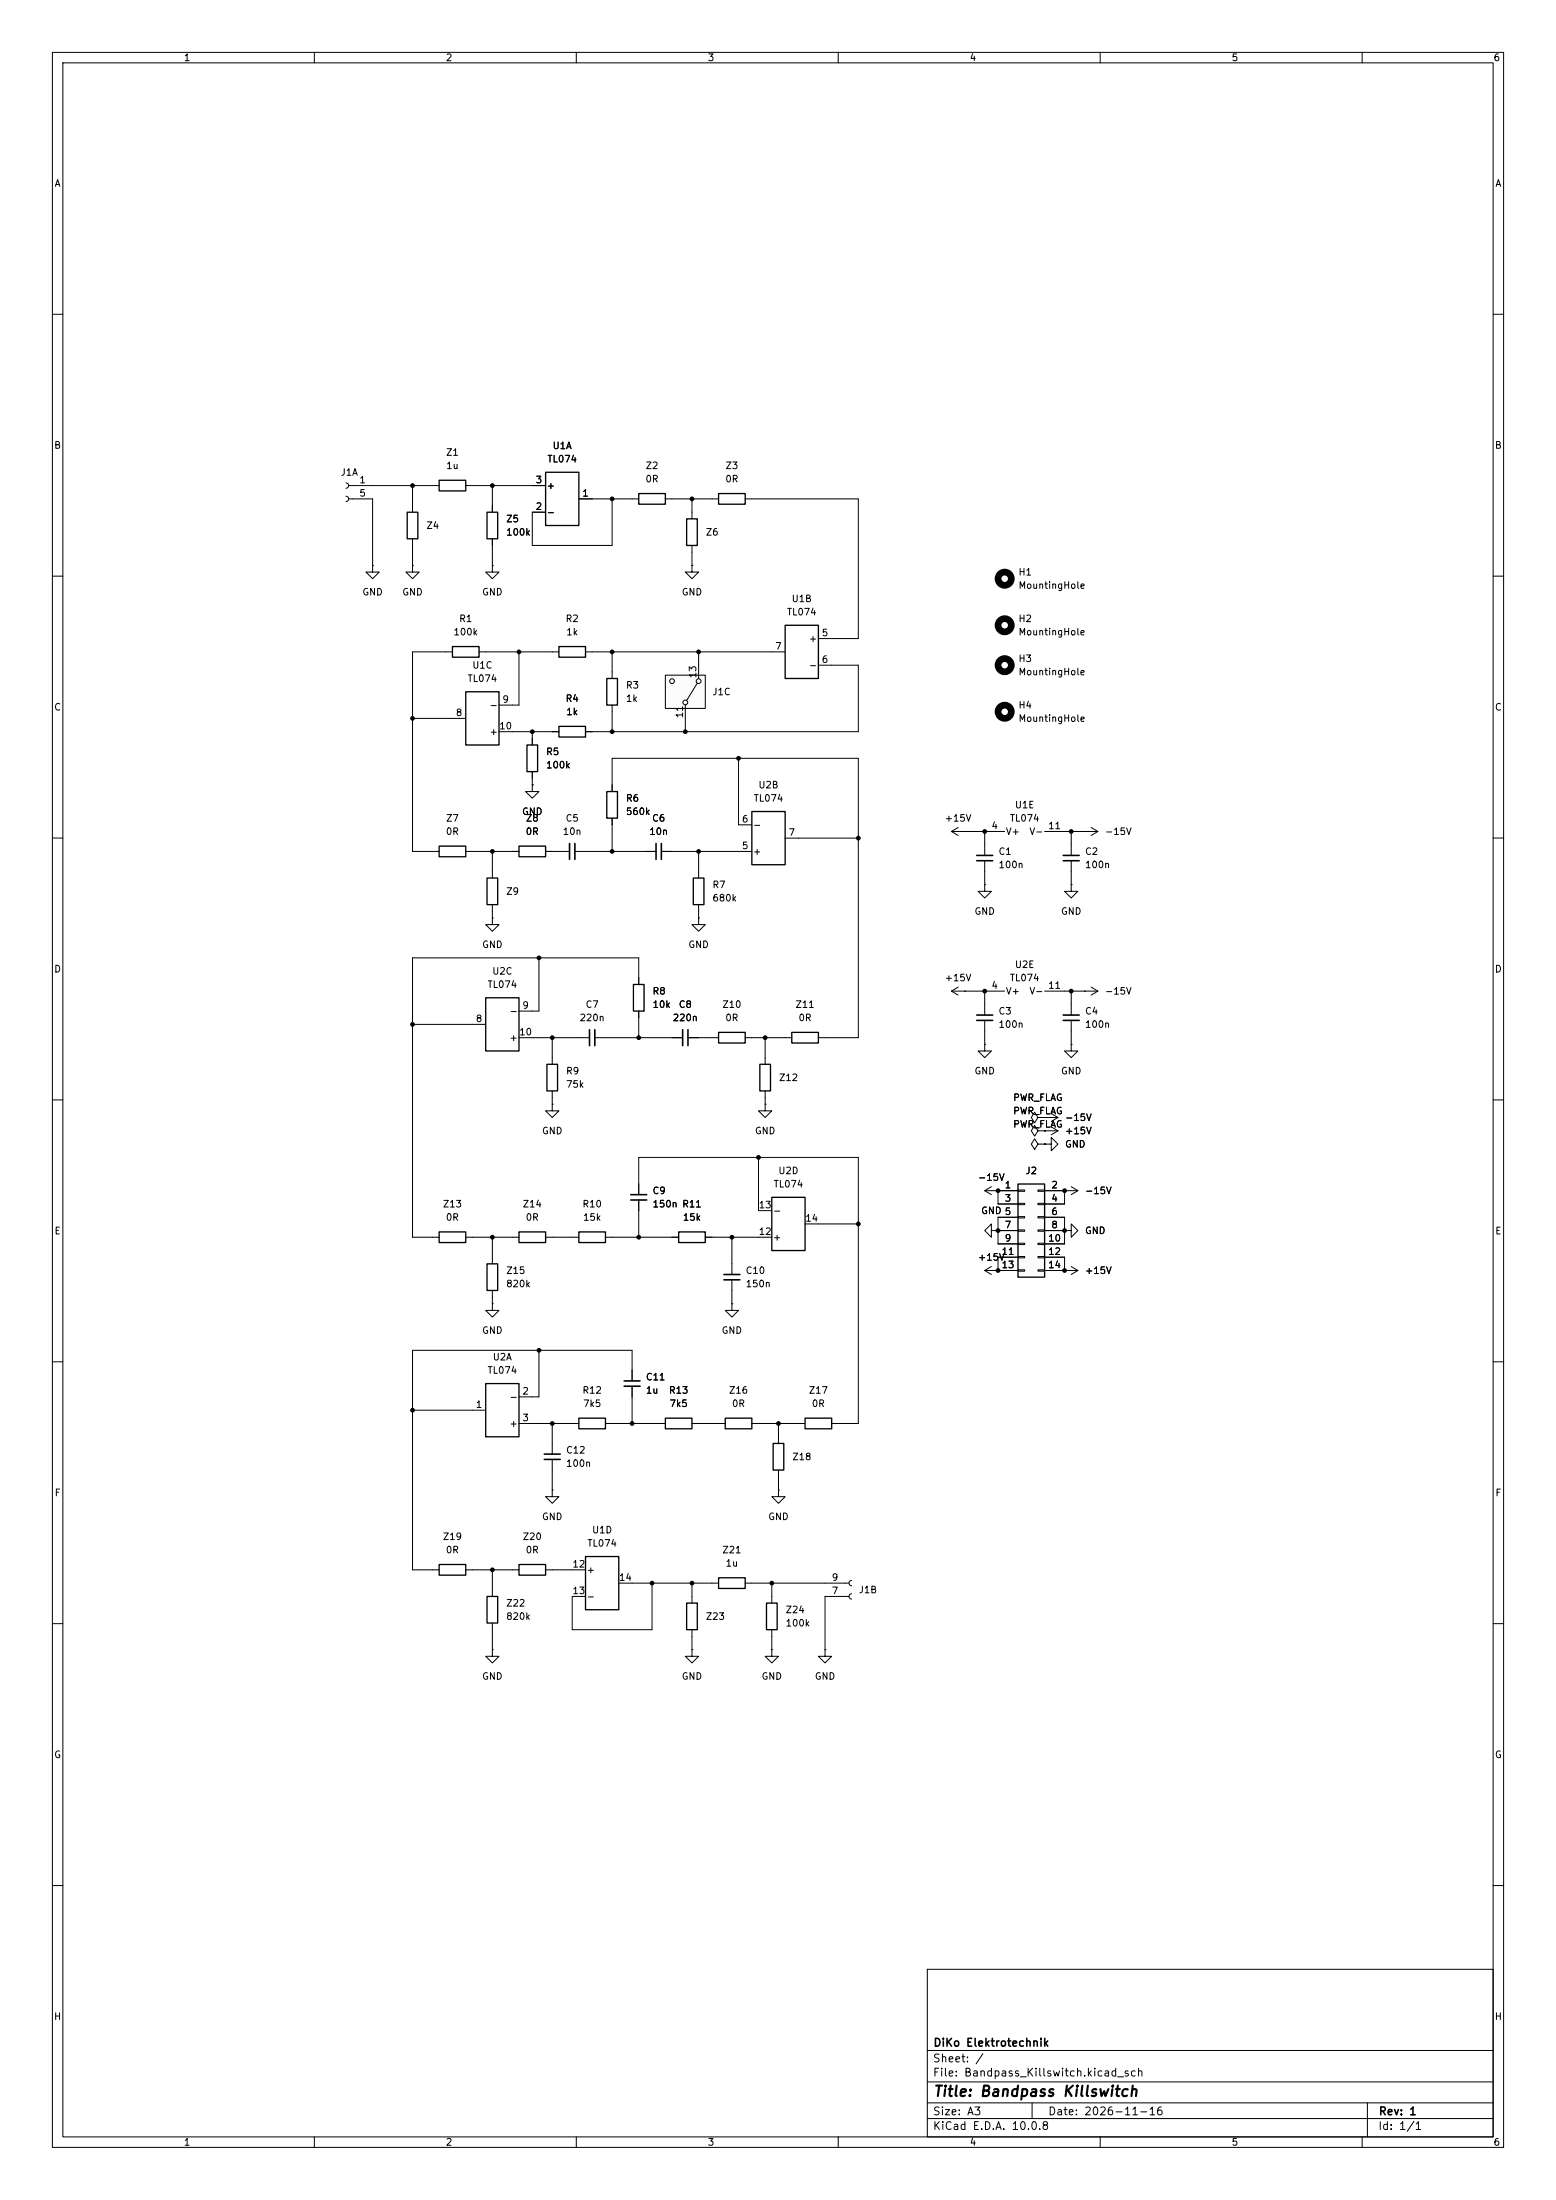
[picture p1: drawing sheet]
<svg xmlns="http://www.w3.org/2000/svg" width="210mm" height="297mm" viewBox="0 0 210 297" stroke-linecap="round" stroke-linejoin="round" font-family="sans-serif">
<g fill="none" stroke="#000" stroke-width=".13">
<path d="M7.1 7.1h195.8v282.8h-195.8zM8.5 8.5h193v280h-193zM42.4 7.1v1.4M77.8 7.1v1.4M113.1 7.1v1.4M148.5 7.1v1.4M183.8 7.1v1.4M7.1 42.4h1.4M201.5 42.4h1.4M7.1 77.8h1.4M93.4 76.3v.9h-.9l.9 .9 .9-.9h-.9M93.4 76.3h.1"/>
<path d="M93.4 69.1v.9M93.4 73.6v.9M201.5 77.8h1.4M71.8 99.7v.9M74.5 98.8h.9M79 98.8h.9M104.2 88h1.8M110.5 86.2h1.8M110.5 89.8h1.8M7.1 113.1h1.4M58.4 114.9h.9M62.9 114.9h.9"/>
<path d="M66.5 117.6v.9M69.1 114.9h.9M71.8 106v.9h-.9l.9 .9 .9-.9h-.9M71.8 106h.1M71.8 104.2v.9M73.6 114.9h.9M82.6 106v.9M82.6 110.5v.9M87.1 114.9h1.4M89.3 114.9h1.4M94.3 117.6v.9M99.7 114.9h1.8"/>
<path d="M99.7 111.4h1.8M106 113.1h1.8M128.4 112.3l.9 .5M128.4 112.3h1.8M129.3 111.7l-.9 .6M130.2 112.3h.1M132.9 119.4v.9h-.9l.9 .9 .9-.9h-.9M132.9 119.4h.1M132.9 114v1.5M132.9 116.2v1.4M132.9 112.3h2.7M141 112.3h2.7"/>
<path d="M201.5 113.1h1.4M66.5 123.9v.9h-.9l.9 .9 .9-.9h-.9M66.5 123.9h.1M66.5 122.1v.9M86.2 132v.9M86.2 136.5v.9M94.3 123.9v.9h-.9l.9 .9 .9-.9h-.9M94.3 123.9h.1M94.3 122.1v.9M132.9 133.8h2.7M141 133.8h2.7M146.4 133.8h.1"/>
<path d="M146.4 133.8h1.8M147.3 133.3l.9 .5M148.2 133.8l-.9 .5M7.1 148.5h1.4M78.1 140.1h1.5M80.3 140.1h1.4M201.5 148.5h1.4M7.1 183.8h1.4M74.5 194.9v1.4M74.5 197v1.5M77.2 192.2h.9M81.7 192.2h.9"/>
<path d="M88.9 192.2h.9M93.4 192.2h.9M97 192.2h.9M101.5 192.2h.9M105.1 194v.9M105.1 198.5v.9M107.8 192.2h.9M112.3 192.2h.8M201.5 183.8h1.4M7.1 219.2h1.4M58.4 211.9h.9M62.9 211.9h.9"/>
<path d="M66.5 214.6v.9M66.5 219.1v.9M69.1 211.9h.9M73.6 211.9h.9M74.5 201.2v.9h-.9l.9 .8 .9-.8h-.9M74.5 201.2h.1M77.2 215.5h1.8M77.2 211.9h1.8M83.5 213.7h1.8M93.4 215.5v.9M96.1 213.7h.9M100.6 213.7h.9"/>
<path d="M104.2 215.5v.9M105.1 201.2v.9h-.9l.9 .8 .9-.8h-.9M105.1 201.2h.1M111.4 213.7h3.2M111.4 215.5h3.2M114.9 213.4l-.2 .1-.1 .2 .1 .3 .2 .1M114.9 215.2l-.2 .1-.1 .2 .1 .3 .2 .1M201.5 219.2h1.4M66.5 222.7v.9h-.9l.9 .9 .9-.9h-.9M66.5 222.7h.1M93.4 222.7v.9h-.9l.9 .9 .9-.9h-.9M93.4 222.7h.1"/>
<path d="M93.4 220v.9M104.2 222.7v.9h-.9l.9 .9 .9-.9h-.9M104.2 222.7h.1M104.2 220v.9M111.4 222.7v.9h-.9l.9 .9 .9-.9h-.9M111.4 222.7h.1M7.1 254.6h1.4M201.5 254.6h1.4M125.2 265.9h76.3v22.6h-76.3zM125.2 276.8h76.3M42.4 288.5v1.4M77.8 288.5v1.4"/>
<path d="M113.1 288.5v1.4M125.2 286h76.3M125.2 283.9h76.3M125.2 281.1h76.3M139.3 283.9v2.1M148.5 288.5v1.4M183.8 288.5v1.4M184.6 283.9v4.6"/>
</g>
<g fill="none" stroke="#000" stroke-width=".18">
<path d="M92.7 70h1.4v3.6h-1.4zM75.4 98.1h3.6v1.4h-3.6zM106 84.4h4.5v7.2h-4.5zM59.3 114.2h3.6v1.5h-3.6zM65.7 118.5h1.5v3.6h-1.5zM70 114.2h3.6v1.5h-3.6zM71.1 100.6h1.5v3.6h-1.5zM81.9 106.9h1.4v3.6h-1.4zM93.6 118.5h1.4v3.6h-1.4zM101.5 109.6h4.5v7.1h-4.5zM85.5 132.9h1.4v3.6h-1.4zM78.1 191.5h3.6v1.4h-3.6z"/>
<path d="M89.8 191.5h3.6v1.4h-3.6zM97.9 191.5h3.6v1.4h-3.6zM104.3 194.9h1.5v3.6h-1.5zM108.7 191.5h3.6v1.4h-3.6zM59.3 211.2h3.6v1.4h-3.6zM65.7 215.5h1.5v3.6h-1.5zM70 211.2h3.6v1.4h-3.6zM79 210.1h4.5v7.2h-4.5zM92.7 216.4h1.4v3.6h-1.4zM97 213h3.6v1.4h-3.6zM103.5 216.4h1.4v3.6h-1.4z"/>
</g>
<path d="M88.5 113.9v2.1M89.3 113.9v2.1M131.8 116.2h2.2M131.8 115.5h2.2M79.6 139v2.2M80.3 139v2.2M73.5 197h2.1M73.5 196.3h2.1" fill="none" stroke="#000" stroke-width=".22"/>
<path d="M89.8 91.1h5.4v4.5h-5.4z" fill="#fcfcfc"/>
<g fill="none" stroke="#000" stroke-width=".13">
<path d="M46.7 65.2l.3 .1 .1 .3-.1 .2-.3 .1M46.7 67l.3 .1 .1 .3-.1 .2-.3 .1M47.1 67.4h3.2M47.1 65.6h3.2M50.3 76.3v.9h-.9l.9 .9 .9-.9h-.9M50.3 76.3h.1M55.7 76.3v.9h-.9l.9 .9 .9-.9h-.9M55.7 76.3h.1M55.7 68.2v.9M55.7 72.7v.9M58.4 65.6h.9M62.9 65.6h.9"/>
<path d="M66.5 76.3v.9h-.9l.9 .9 .9-.9h-.9M66.5 76.3h.1M66.5 68.2v.9M66.5 72.7v.9M71.8 65.6h1.8M71.8 69.1h1.8M78.1 67.4h1.8M85.3 67.4h.9M89.8 67.4h.9M96.1 67.4h.9M100.6 67.4h.9M60.2 88h.9"/>
<path d="M61.1 97h1.8M64.7 88h.9M67.4 95.2h1.7M67.4 98.8h1.7M74.5 88h.9M79 88h.9M82.6 90.7v.9M82.6 95.2v.9M89.8 91.1h5.4v4.5h-5.4zM92.5 95.2v1.8M94.1 92.2l-1.4 2.4M94.3 89.8v1.8"/>
<path d="M75.4 114.9h1.5M77.6 114.9h1.4M144.6 119.4v.9h-.9l.9 .9 .9-.9h-.9M144.6 119.4h.1M144.6 114v1.5M144.6 116.2v1.4M146.4 112.3h.1M146.4 112.3h1.8M147.3 111.7l.9 .6M148.2 112.3l-.9 .5M63.8 138.3h1.8M70 136.5h1.8"/>
<path d="M128.4 133.8l.9 .5M128.4 133.8h1.8M129.3 133.3l-.9 .5M130.2 133.8h.1M132.9 135.6v1.4M132.9 137.8v1.4M144.6 135.6v1.4M144.6 137.8v1.4M70 140.1h1.8M74.5 149.1v.9h-.9l.9 .9 .9-.9h-.9M74.5 149.1h.1M74.5 142.8v.9"/>
<path d="M74.5 147.3v.9M86.2 159.8v1.5M90.7 140.1h1.4M92.9 140.1h1.4M96.1 140.1h.9M100.6 140.1h.9M103.3 149.1v.9h-.9l.9 .9 .9-.9h-.9M103.3 149.1h.1M103.3 142.8v.9M103.3 147.3v.9M132.9 141v.9h-.9l.9 .9 .9-.9h-.9M132.9 141h.1"/>
<path d="M140.1 150.9l-.5-.8-.4 .8 .4 .7 .5-.7h.9M140.1 154.5l-.5-.8-.4 .8 .4 .7 .5-.7h.9M140.1 152.7l-.5-.8-.4 .8 .4 .7 .5-.7h.9M141 150.9h.1M141 154.5h.1M141 154.5h.9v.9l.9-.9-.9-.9v.9M141 152.7h.1M141 150.9h1.8M141 152.7h1.8M141.9 150.3l.9 .6M141.9 152.1l.9 .6M142.8 150.9l-.9 .5"/>
<path d="M142.8 152.7l-.9 .5M58.4 167h.9M62.9 167h.9M66.5 176v.9h-.9l.9 .9 .9-.9h-.9M66.5 176h.1M66.5 169.7v.9M66.5 174.2v.9M69.1 167h.9M73.6 167h.9M77.2 167h.9M81.7 167h.9M86.2 162v1.4"/>
<path d="M90.7 167h.9M95.2 167h.9M98.8 176v.9h-.9l.9 .9 .9-.9h-.9M98.8 176h.1M98.8 170.6v1.5M98.8 172.8v1.4M102.4 167h1.8M102.4 163.4h1.8M108.7 165.2h1.8M132.9 160.7l.9 .6M132.9 160.7h1.8M133.8 166.1v-.9l-.9 .9 .9 .9v-.9h.9"/>
<path d="M133.8 160.2l-.9 .5M134.7 166.1h.1M134.7 160.7h.1M143.7 171.5h.1M143.7 166.1h.9v.9l.9-.9-.9-.9v.9M143.7 166.1h.1M143.7 160.7h.1M143.7 160.7h1.8M143.7 171.5h1.8M144.6 171l.9 .5M144.6 160.2l.9 .5M145.5 171.5l-.9 .6"/>
<path d="M145.5 160.7l-.9 .6M63.8 190.4h1.8M70 188.6h1.8M70 192.2h1.8M85.3 185v1.4M85.3 187.1v1.5"/>
<circle cx="90.7" cy="92" r=".32"/>
<circle cx="92.5" cy="94.8" r=".32"/>
<circle cx="94.3" cy="92" r=".32"/>
</g>
<g fill="none" stroke="#000" stroke-width=".18">
<path d="M55 69.1h1.4v3.6h-1.4zM59.3 64.8h3.6v1.5h-3.6zM65.7 69.1h1.5v3.6h-1.5zM73.6 63.8h4.5v7.1h-4.5zM86.2 66.6h3.6v1.5h-3.6zM97 66.6h3.6v1.5h-3.6zM61.1 87.3h3.6v1.4h-3.6zM62.9 93.4h4.5v7.2h-4.5zM75.4 87.3h3.6v1.4h-3.6zM81.9 91.6h1.4v3.6h-1.4zM65.6 134.7h4.4v7.2h-4.4zM97 139.4h3.6v1.4h-3.6z"/>
<path d="M73.8 143.7h1.5v3.6h-1.5zM102.6 143.7h1.4v3.6h-1.4zM59.3 166.3h3.6v1.4h-3.6zM65.7 170.6h1.5v3.6h-1.5zM70 166.3h3.6v1.4h-3.6zM78.1 166.3h3.6v1.4h-3.6zM91.6 166.3h3.6v1.4h-3.6zM104.2 161.6h4.5v7.2h-4.5zM65.6 186.8h4.4v7.2h-4.4z"/>
</g>
<g fill="none" stroke="#000" stroke-width=".22">
<path d="M76.9 113.9v2.1M77.6 113.9v2.1M143.5 116.2h2.2M143.5 115.5h2.2M92.1 139v2.2M92.9 139v2.2M131.8 137.8h2.2M131.8 137h2.2M143.5 137.8h2.2M143.5 137h2.2M85.1 162h2.2M85.1 161.3h2.2"/>
<path d="M97.7 172.8h2.2M97.7 172.1h2.2M84.2 187.1h2.2M84.2 186.4h2.2"/>
</g>
<g fill="none" stroke="#000" stroke-width=".9">
<circle cx="135.6" cy="78.1" r=".9"/>
<circle cx="135.6" cy="96.1" r=".9"/>
<circle cx="135.6" cy="84.4" r=".9"/>
<circle cx="135.6" cy="89.8" r=".9"/>
</g>
<path d="M137.4 159.8h3.6v12.6h-3.6z" fill="#fcfcfc"/>
<path d="M106.9 139.4h3.6v1.4h-3.6zM137.4 159.8h3.6v12.6h-3.6z" fill="none" stroke="#000" stroke-width=".18"/>
<g fill="none" stroke="#000" stroke-width=".13">
<path d="M50.3 65.6h8.1M50.3 67.4v8.9M55.7 65.6v2.6M55.7 73.6v2.7M63.8 65.6h9.8M66.5 65.6v3.5M66.5 72.7v3.6M78.1 67.4h7.2M82.6 67.4v6.2h-10.8v-4.5h1.8M90.7 67.4h5.4M93.4 67.4v1.7M93.4 74.5v1.8"/>
<path d="M101.5 67.4h14.3v18.8h-3.5M55.7 97h5.4M60.2 88h-4.5v26.9h2.7M65.6 88h8.9M69.1 98.8h6.3M70 88v7.2h-.9M71.8 98.8v1.8M79.9 88h24.3M82.6 88v2.7M82.6 96.1v2.7M92.5 97v1.8M94.3 88v1.8"/>
<path d="M112.3 89.8h3.5v9h-36.8M63.8 114.9h6.2M66.5 114.9v2.7M71.8 106h.1M71.8 104.2v1.8M73.6 114.9h1.8M79 114.9h9.5M82.6 106.9v-4.5h33.2v37.7h-5.3M82.6 110.5v4.4M89.3 114.9h10.4M94.3 114.9v2.7M99.7 102.4v9"/>
<path d="M107.8 113.1h8M130.2 112.3h2.7v1.7M132.9 117.6v1.8M143.7 112.3h2.7M144.6 112.3v1.7M144.6 117.6v1.8M55.7 138.3h8.1M66.5 123v.9M72.7 129.3v7.2h-.9M86.2 132.9v-3.6h-30.5v37.7h2.7M86.2 136.5v3.6M94.3 123v.9"/>
<path d="M130.2 133.8h2.7v1.8M132.9 139.2v1.8M143.7 133.8h2.7M144.6 133.8v1.8M144.6 139.2v1.8M71.8 140.1h6.3M74.5 140.1v2.7M74.5 148.2v.9M81.7 140.1h10.4M92.9 140.1h3.2M101.5 140.1h5.4M102.4 156.3v7.1"/>
<path d="M103.3 140.1v2.7M103.3 148.2v.9M141 150.9h.1M141 154.5h.1M141 152.7h.1M144.6 141v.9h-.9l.9 .9 .9-.9h-.9M144.6 141h.1M63.8 167h5.3M66.5 167v2.7M66.5 175.1v.9M74.5 167h2.7M82.6 167h9"/>
<path d="M86.2 161.3v-5h29.6v35.9h-2.7M86.2 162v5M95.2 167h7.2M98.8 167v3.6M98.8 174.2v1.8M110.5 165.2h5.3M132.9 171.5h4.5M132.9 171.5l.9 .6M133.8 171l-.9 .5M134.7 171.5h.1M134.7 160.7h.1M134.7 166.1h.1"/>
<path d="M134.7 160.7h2.7M134.7 160.7v1.8h2.7M134.7 166.1h2.7M137.4 164.3h-2.7v3.6h2.7M137.4 169.7h-2.7v1.8M137.4 160.7h.9v.1h-.9zM137.4 162.4h.9v.2h-.9zM137.4 164.2h.9v.2h-.9zM137.4 166h.9v.2h-.9zM137.4 167.8h.9v.2h-.9zM137.4 169.6h.9v.2h-.9zM137.4 171.4h.9v.2h-.9z"/>
<path d="M140.1 160.7h.9v.1h-.9zM140.1 162.4h.9v.2h-.9zM140.1 164.2h.9v.2h-.9zM140.1 166h.9v.2h-.9zM140.1 167.8h.9v.2h-.9zM140.1 169.6h.9v.2h-.9zM140.1 171.4h.9v.2h-.9zM141 160.7h2.7M141 164.3h2.7v3.6h-2.7M141 166.1h2.7M141 169.7h2.7v1.8M141 171.5h2.7"/>
<path d="M143.7 160.7h.1M143.7 166.1h.1M143.7 171.5h.1M143.7 160.7v1.8h-2.7M55.7 190.4h8.1M71.8 192.2h5.4M72.7 182.3v6.3h-.9M74.5 192.2v2.7M74.5 198.5v2.7M82.6 192.2h7.2M85.3 186.4v-4.1h-29.6v29.6h2.7M85.3 187.1v5.1"/>
<path d="M93.4 192.2h3.6M102.4 192.2h5.4M105.1 192.2v1.8M105.1 199.4v1.8M63.8 211.9h5.3M66.5 211.9v2.7M74.5 211.9h2.7M85.3 213.7h10.8M88 213.7v6.3h-10.8v-4.5M93.4 213.7v1.8M101.5 213.7h9.9M104.2 213.7v1.8"/>
<path d="M111.4 215.5v7.2M66.5 220v2.7M93.4 220.9v1.8M104.2 220.9v1.8"/>
</g>
<g fill="#000">
<circle cx="55.7" cy="65.6" r=".32"/>
<circle cx="66.5" cy="65.6" r=".32"/>
<circle cx="82.6" cy="67.4" r=".32"/>
<circle cx="93.4" cy="67.4" r=".32"/>
<circle cx="55.7" cy="97" r=".32"/>
<circle cx="70" cy="88" r=".32"/>
<circle cx="71.8" cy="98.8" r=".32"/>
<circle cx="82.6" cy="98.8" r=".32"/>
<circle cx="82.6" cy="88" r=".32"/>
<circle cx="92.5" cy="98.8" r=".32"/>
<circle cx="94.3" cy="88" r=".32"/>
<circle cx="66.5" cy="114.9" r=".32"/>
<circle cx="82.6" cy="114.9" r=".32"/>
<circle cx="94.3" cy="114.9" r=".32"/>
<circle cx="99.7" cy="102.4" r=".32"/>
<circle cx="115.8" cy="113.1" r=".32"/>
<circle cx="132.9" cy="112.3" r=".32"/>
<circle cx="144.6" cy="112.3" r=".32"/>
<circle cx="55.7" cy="138.3" r=".32"/>
<circle cx="72.7" cy="129.3" r=".32"/>
<circle cx="132.9" cy="133.8" r=".32"/>
<circle cx="144.6" cy="133.8" r=".32"/>
<circle cx="74.5" cy="140.1" r=".32"/>
<circle cx="86.2" cy="140.1" r=".32"/>
<circle cx="102.4" cy="156.3" r=".32"/>
<circle cx="103.3" cy="140.1" r=".32"/>
<circle cx="66.5" cy="167" r=".32"/>
<circle cx="86.2" cy="167" r=".32"/>
<circle cx="98.8" cy="167" r=".32"/>
<circle cx="115.8" cy="165.2" r=".32"/>
<circle cx="134.7" cy="160.7" r=".32"/>
<circle cx="134.7" cy="171.5" r=".32"/>
<circle cx="134.7" cy="166.1" r=".32"/>
<circle cx="143.7" cy="160.7" r=".32"/>
<circle cx="143.7" cy="171.5" r=".32"/>
<circle cx="143.7" cy="166.1" r=".32"/>
<circle cx="55.7" cy="190.4" r=".32"/>
<circle cx="72.7" cy="182.3" r=".32"/>
<circle cx="74.5" cy="192.2" r=".32"/>
<circle cx="85.3" cy="192.2" r=".32"/>
<circle cx="105.1" cy="192.2" r=".32"/>
<circle cx="66.5" cy="211.9" r=".32"/>
<circle cx="88" cy="213.7" r=".32"/>
<circle cx="93.4" cy="213.7" r=".32"/>
<circle cx="104.2" cy="213.7" r=".32"/>
</g>
<text font-size="1.4" x="125.8" y="283.4">Title: Bandpass Killswitch</text>
<g font-size="1.1">
<text x="125.8" y="280.6">File: Bandpass_Killswitch.kicad_sch</text>
<text x="125.8" y="278.7">Sheet: /</text>
<text x="125.9" y="276.6">DiKo Elektrotechnik</text>
<text x="125.8" y="287.8">KiCad E.D.A. 10.0.8</text>
<text x="125.8" y="285.8">Size: A3</text>
<text x="141.4" y="285.8">Date: 2026-11-16</text>
<text x="185.9" y="287.8">Id: 1/1</text>
<text x="186" y="285.8">Rev: 1</text>
</g>
<g font-size=".9">
<text x="24.7" y="8.5">1</text>
<text x="60.1" y="8.5">2</text>
<text x="95.4" y="8.5">3</text>
<text x="130.8" y="8.5">4</text>
<text x="166.1" y="8.5">5</text>
<text x="201.5" y="8.5">6</text>
<text x="7.3" y="25.4">A</text>
<text x="201.7" y="25.4">A</text>
<text x="7.2" y="60.8">B</text>
<text x="45.9" y="64.4">J1A</text>
<text x="48.4" y="65.5">1</text>
<text x="60.1" y="61.7">Z1</text>
<text x="60.1" y="63.5">1u</text>
<text x="72.2" y="65.5">3</text>
<text x="73.8" y="62.6">TL074</text>
<text x="74.5" y="60.8">U1A</text>
<text x="87" y="65.3">0R</text>
<text x="87.1" y="63.5">Z2</text>
<text x="97.8" y="65.3">0R</text>
<text x="97.8" y="63.5">Z3</text>
<text x="201.7" y="60.8">B</text>
<text x="48.4" y="67.3">5</text>
<text x="57.5" y="71.6">Z4</text>
<text x="68.2" y="70.7">Z5</text>
<text x="72.2" y="69.1">2</text>
<text x="73.7" y="69.8">-</text>
<text x="73.7" y="66.2">+</text>
<text x="78.5" y="67.3">1</text>
<text x="68.2" y="72.5">100k</text>
<text x="95.2" y="72.5">Z6</text>
<text x="137.4" y="77.9">H1</text>
<text x="48.8" y="80.6">GND</text>
<text x="54.2" y="80.6">GND</text>
<text x="65" y="80.6">GND</text>
<text x="91.9" y="80.6">GND</text>
<text x="106.1" y="83.3">TL074</text>
<text x="106.8" y="81.5">U1B</text>
<text x="137.4" y="79.7">MountingHole</text>
<text x="61.1" y="86">100k</text>
<text x="61.9" y="84.2">R1</text>
<text x="76.3" y="84.2">R2</text>
<text x="76.3" y="86">1k</text>
<text x="104.5" y="87.9">7</text>
<text x="109.1" y="86.9">+</text>
<text x="110.8" y="86.1">5</text>
<text x="110.8" y="89.7">6</text>
<text x="137.4" y="89.6">H3</text>
<text x="137.4" y="84.2">H2</text>
<text x="137.4" y="86">MountingHole</text>
<text x="63" y="92.3">TL074</text>
<text x="63.7" y="90.5">U1C</text>
<text x="66" y="95.9">-</text>
<text x="67.7" y="95.1">9</text>
<text x="76.3" y="95">R4</text>
<text x="84.4" y="93.2">R3</text>
<text x="84.4" y="95">1k</text>
<text x="94.2" y="91.6" transform="rotate(-90 94.2 91.6)">13</text>
<text x="96.1" y="94.1">J1C</text>
<text x="109.1" y="90.5">-</text>
<text x="137.4" y="95.9">H4</text>
<text x="137.4" y="91.4">MountingHole</text>
<text x="7.2" y="96.2">C</text>
<text x="61.4" y="96.9">8</text>
<text x="66" y="99.5">+</text>
<text x="67.3" y="98.7">10</text>
<text x="76.3" y="96.8">1k</text>
<text x="92.4" y="97" transform="rotate(-90 92.4 97)">11</text>
<text x="137.4" y="97.7">MountingHole</text>
<text x="201.7" y="96.2">C</text>
<text x="73.6" y="102.2">R5</text>
<text x="73.6" y="104">100k</text>
<text x="102.3" y="106.6">U2B</text>
<text x="60.1" y="112.9">0R</text>
<text x="60.1" y="111.1">Z7</text>
<text x="70.4" y="110.2">GND</text>
<text x="70.9" y="112.9">0R</text>
<text x="70.9" y="111.1">Z8</text>
<text x="75.9" y="112.9">10n</text>
<text x="76.3" y="111.1">C5</text>
<text x="84.4" y="108.4">R6</text>
<text x="84.4" y="110.2">560k</text>
<text x="87.6" y="112.9">10n</text>
<text x="87.9" y="111.1">C6</text>
<text x="100.1" y="111.3">6</text>
<text x="101.5" y="112">-</text>
<text x="101.6" y="108.4">TL074</text>
<text x="106.3" y="113.1">7</text>
<text x="127.4" y="111.1">+15V</text>
<text x="133.7" y="112.2">4</text>
<text x="135.7" y="112.9">V+</text>
<text x="136.2" y="111.1">TL074</text>
<text x="136.9" y="109.3">U1E</text>
<text x="138.9" y="112.9">V-</text>
<text x="141.4" y="112.2">11</text>
<text x="149.1" y="112.9">-15V</text>
<text x="100.1" y="114.8">5</text>
<text x="101.5" y="115.6">+</text>
<text x="134.7" y="115.6">C1</text>
<text x="134.7" y="117.4">100n</text>
<text x="146.4" y="115.6">C2</text>
<text x="146.4" y="117.4">100n</text>
<text x="68.2" y="121">Z9</text>
<text x="96.1" y="120.1">R7</text>
<text x="96.1" y="121.9">680k</text>
<text x="131.4" y="123.7">GND</text>
<text x="143.1" y="123.7">GND</text>
<text x="7.2" y="131.5">D</text>
<text x="65" y="128.2">GND</text>
<text x="66.4" y="131.8">U2C</text>
<text x="92.8" y="128.2">GND</text>
<text x="136.9" y="130.9">U2E</text>
<text x="201.7" y="131.5">D</text>
<text x="65.7" y="133.6">TL074</text>
<text x="68.7" y="137.2">-</text>
<text x="70.4" y="136.4">9</text>
<text x="79" y="136.3">C7</text>
<text x="88" y="134.5">R8</text>
<text x="88" y="136.3">10k</text>
<text x="91.5" y="136.3">C8</text>
<text x="97.4" y="136.3">Z10</text>
<text x="107.3" y="136.3">Z11</text>
<text x="127.4" y="132.7">+15V</text>
<text x="133.7" y="133.7">4</text>
<text x="134.7" y="137.2">C3</text>
<text x="135.7" y="134.5">V+</text>
<text x="136.2" y="132.7">TL074</text>
<text x="138.9" y="134.5">V-</text>
<text x="141.4" y="133.7">11</text>
<text x="146.4" y="137.2">C4</text>
<text x="149.1" y="134.5">-15V</text>
<text x="64.1" y="138.2">8</text>
<text x="68.7" y="140.8">+</text>
<text x="70" y="140">10</text>
<text x="78.1" y="138.1">220n</text>
<text x="90.7" y="138.1">220n</text>
<text x="97.8" y="138.1">0R</text>
<text x="107.7" y="138.1">0R</text>
<text x="134.7" y="139">100n</text>
<text x="146.4" y="139">100n</text>
<text x="76.3" y="145.3">R9</text>
<text x="76.3" y="147.1">75k</text>
<text x="105.1" y="146.2">Z12</text>
<text x="131.4" y="145.3">GND</text>
<text x="136.7" y="148.9">PWR_FLAG</text>
<text x="143.1" y="145.3">GND</text>
<text x="73.1" y="153.3">GND</text>
<text x="101.8" y="153.3">GND</text>
<text x="136.7" y="152.4">PWR_FLAG</text>
<text x="136.7" y="150.6">PWR_FLAG</text>
<text x="143.7" y="151.5">-15V</text>
<text x="143.7" y="155.1">GND</text>
<text x="143.7" y="153.3">+15V</text>
<text x="88" y="161.4">C9</text>
<text x="104.3" y="160.5">TL074</text>
<text x="105" y="158.7">U2D</text>
<text x="131.9" y="159.6">-15V</text>
<text x="135.5" y="160.6">1</text>
<text x="138.3" y="158.7">J2</text>
<text x="141.8" y="160.6">2</text>
<text x="146.4" y="161.4">-15V</text>
<text x="7.3" y="166.9">E</text>
<text x="59.7" y="163.2">Z13</text>
<text x="60.1" y="165">0R</text>
<text x="70.5" y="163.2">Z14</text>
<text x="70.9" y="165">0R</text>
<text x="78.5" y="163.2">R10</text>
<text x="78.6" y="165">15k</text>
<text x="88" y="163.2">150n R11</text>
<text x="92.1" y="165">15k</text>
<text x="102.3" y="166.9">12</text>
<text x="102.3" y="163.3">13</text>
<text x="104.2" y="167.7">+</text>
<text x="104.2" y="164.1">-</text>
<text x="108.6" y="165.1">14</text>
<text x="132.3" y="164.1">GND 5</text>
<text x="135.5" y="162.4">3</text>
<text x="135.5" y="166">7</text>
<text x="135.5" y="167.8">9</text>
<text x="141.4" y="167.8">10</text>
<text x="141.8" y="162.4">4</text>
<text x="141.8" y="164.2">6</text>
<text x="141.8" y="166">8</text>
<text x="146.4" y="166.8">GND</text>
<text x="201.7" y="166.9">E</text>
<text x="68.2" y="172.2">Z15</text>
<text x="68.2" y="174">820k</text>
<text x="100.6" y="172.2">C10</text>
<text x="100.6" y="174">150n</text>
<text x="131.9" y="170.4">+15V</text>
<text x="135.1" y="169.6">11</text>
<text x="135.1" y="171.4">13</text>
<text x="141.4" y="169.6">12</text>
<text x="141.4" y="171.4">14</text>
<text x="146.4" y="172.2">+15V</text>
<text x="65" y="180.3">GND</text>
<text x="65.7" y="185.7">TL074</text>
<text x="66.4" y="183.9">U2A</text>
<text x="97.3" y="180.3">GND</text>
<text x="64.1" y="190.3">1</text>
<text x="68.7" y="189.3">-</text>
<text x="70.4" y="188.5">2</text>
<text x="78.5" y="188.4">R12</text>
<text x="78.6" y="190.2">7k5</text>
<text x="87.1" y="186.6">C11</text>
<text x="87.1" y="188.4">1u</text>
<text x="90.2" y="188.4">R13</text>
<text x="90.3" y="190.2">7k5</text>
<text x="98.3" y="188.4">Z16</text>
<text x="98.7" y="190.2">0R</text>
<text x="109.1" y="188.4">Z17</text>
<text x="109.5" y="190.2">0R</text>
<text x="68.7" y="192.9">+</text>
<text x="70.4" y="192.1">3</text>
<text x="76.3" y="196.4">C12</text>
<text x="106.9" y="197.3">Z18</text>
<text x="7.3" y="202.2">F</text>
<text x="76.3" y="198.2">100n</text>
<text x="201.7" y="202.2">F</text>
<text x="59.7" y="208.1">Z19</text>
<text x="60.1" y="209.9">0R</text>
<text x="70.5" y="208.1">Z20</text>
<text x="70.9" y="209.9">0R</text>
<text x="73.1" y="205.4">GND</text>
<text x="79.2" y="209">TL074</text>
<text x="79.8" y="207.2">U1D</text>
<text x="97.4" y="209.9">Z21</text>
<text x="103.6" y="205.4">GND</text>
<text x="77.2" y="211.8">12</text>
<text x="77.2" y="215.4">13</text>
<text x="79.1" y="212.6">+</text>
<text x="83.5" y="213.6">14</text>
<text x="97.9" y="211.7">1u</text>
<text x="112.2" y="215.4">7</text>
<text x="112.2" y="213.6">9</text>
<text x="115.8" y="215.3">J1B</text>
<text x="68.2" y="217.1">Z22</text>
<text x="68.2" y="218.9">820k</text>
<text x="79.1" y="216.2">-</text>
<text x="95.2" y="218.9">Z23</text>
<text x="106" y="218">Z24</text>
<text x="106" y="219.8">100k</text>
<text x="65" y="227">GND</text>
<text x="91.9" y="227">GND</text>
<text x="102.7" y="227">GND</text>
<text x="109.9" y="227">GND</text>
<text x="7.2" y="237.6">G</text>
<text x="201.7" y="237.6">G</text>
<text x="7.2" y="272.9">H</text>
<text x="201.7" y="272.9">H</text>
<text x="24.7" y="289.9">1</text>
<text x="60.1" y="289.9">2</text>
<text x="95.4" y="289.9">3</text>
<text x="130.8" y="289.9">4</text>
<text x="166.1" y="289.9">5</text>
<text x="201.5" y="289.9">6</text>
</g>
</svg>
